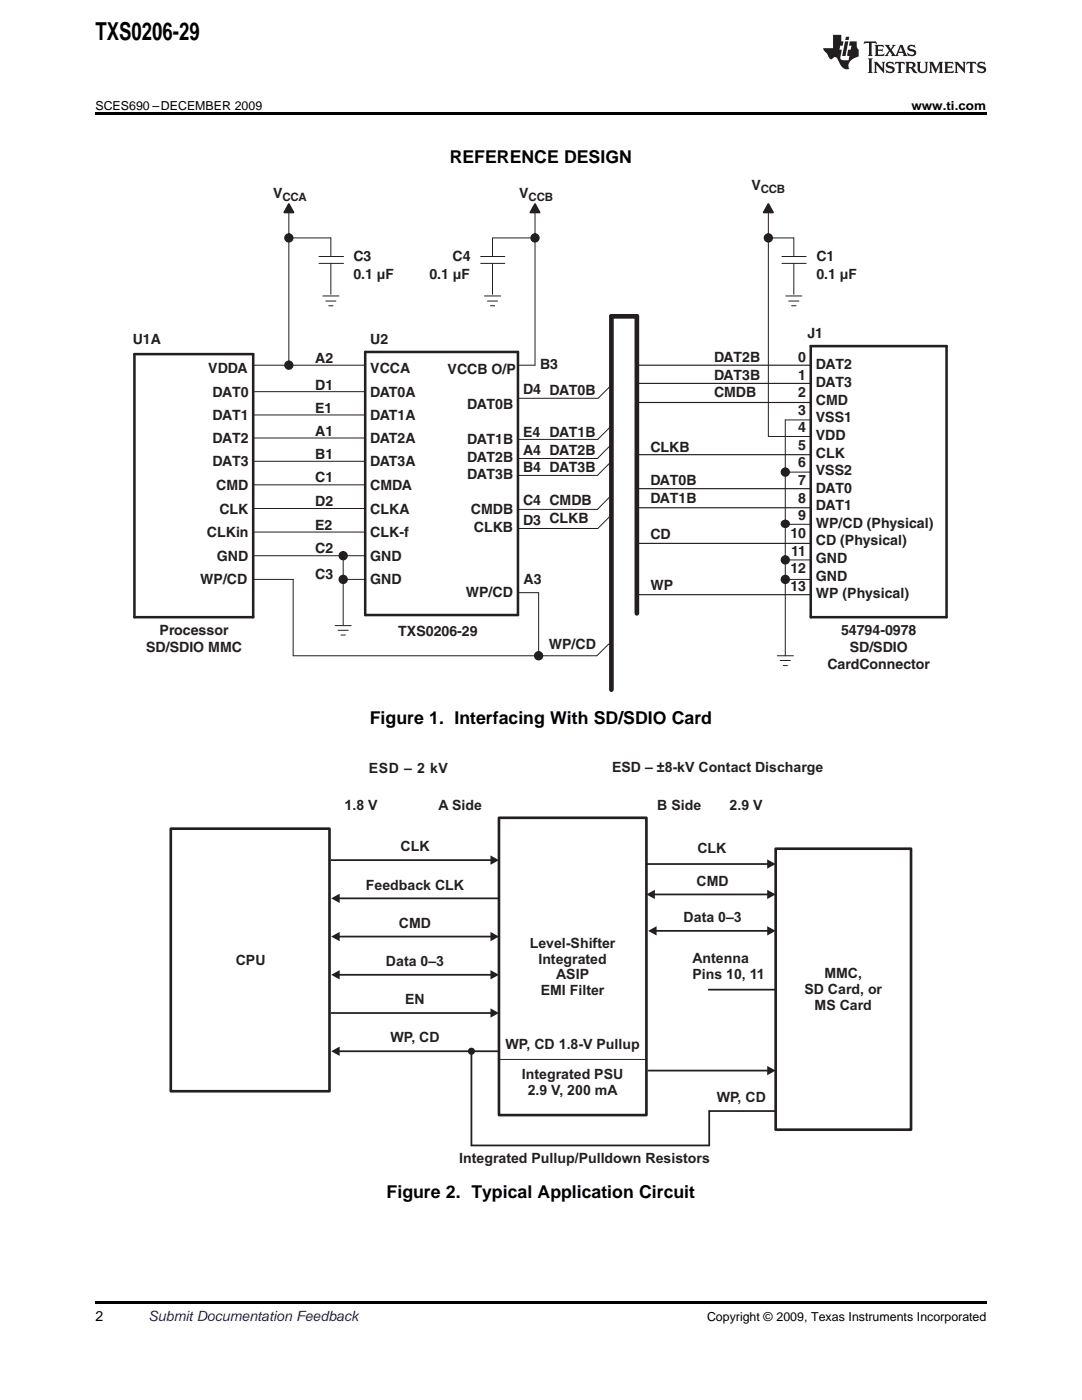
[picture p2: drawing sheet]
<svg xmlns="http://www.w3.org/2000/svg" width="216mm" height="279mm" viewBox="0 0 216 279" stroke-linecap="round" stroke-linejoin="round" font-family="sans-serif">
<g fill="#231f20">
<path d="M172.5 8.3l-.1 .5 .4-.2h.6v.1v2.1l-.2 .4h.9l-.2-.4v-2.1l.1-.1h.5l.5 .2-.2-.5zM174.5 9l.2 .3v1.5l-.2 .4h1.8l.2-.6a1.04 1.04 0 0 1-1.3 .2v-.7h.6l.3 .2v-.6l-.3 .2h-.6v-.6l.8-.1 .4 .3-.2-.5zM176.5 9l.9 1.1-.9 1.1h.8l-.2-.2 .4-.7 .5 .7-.2 .2h1.5l-.2-.2 .2-.4h.9l.1 .4-.2 .2h1l-.3-.3-.7-1.9h-.5l-.9 2-.8-1 .9-1h-.8l.1 .3-.4 .5-.3-.6 .1-.2zM179.7 9.3l.4 1h-.7zM181.3 9.1a.63 .63 0 0 0-.2 .7 .63 .63 0 0 0 .6 .4l.6 .2 .1 .2a.75 .75 0 0 1-.7 .4 .75 .75 0 0 1-.6-.5l.1 .7 .1-.1a1.11 1.11 0 0 0 1.5-.6 1.13 1.13 0 0 0-1.2-.8l-.1-.4a1.04 1.04 0 0 1 1.2 .2l-.2-.5-.2 .1-.4-.2zM173.2 11.7l.2 .3v2.2l-.2 .4h1l-.3-.4v-2.2l.3-.3zM174.3 12.3l.3 .4v1.5l-.3 .4h.8l-.2-.4v-1.3l1.5 1.7v-1.9l.2-.4h-.7l.2 .4v.9l-1.1-1.3zM177 12.5a.62 .62 0 0 0-.2 .7 .62 .62 0 0 0 .6 .4l.6 .1 .1 .3a.76 .76 0 0 1-.7 .3 .76 .76 0 0 1-.7-.4l.2 .7 .1-.1a1.11 1.11 0 0 0 1.5-.6 1.13 1.13 0 0 0-1.2-.8l-.1-.4a1.04 1.04 0 0 1 1.2 .2l-.2-.6-.2 .1-.5-.1zM178.7 12.3l-.2 .7a.61 .61 0 0 1 .8-.4v1.6l-.2 .4h.9l-.2-.4v-1.6a.63 .63 0 0 1 .7 .4l-.1-.7zM180.6 12.3l.3 .4v1.5l-.3 .4h1l-.2-.2-.1-.8 .6 .2a.76 .76 0 0 0 1.2 .7l-1-1a.58 .58 0 0 0 .6-.5 .58 .58 0 0 0-.5-.6zM181.4 12.7l.1-.1a.45 .45 0 0 1 .5 .1 .45 .45 0 0 1 .1 .5l-.8 .2zM182.9 12.3l.2 .2a2.17 2.17 0 0 0 .3 1.9 .99 .99 0 0 0 1.6-.6v-1.1l.2-.4h-.7l.2 .2a1.92 1.92 0 0 1-.2 1.8 .6 .6 0 0 1-.9-.5v-1.1l.2-.4zM185.4 12.3l.2 .4v1.5l-.2 .4h.7l-.2-.4v-1.4l.8 1.8 .8-1.8v1.4l-.2 .4h.9l-.2-.4v-1.5l.2-.4h-.8l-.6 1.5-.6-1.5zM188.4 12.3l.2 .4v1.5l-.2 .4h1.8l.1-.6a1.04 1.04 0 0 1-1.2 .2v-.7h.5l.4 .2v-.6l-.4 .2h-.5v-.7h.8l.3 .3-.1-.6zM190.5 12.3l.2 .4v1.5l-.2 .4h.7l-.2-.4v-1.3l1.5 1.7v-1.9l.2-.4h-.7l.2 .4v.9l-1.1-1.3zM192.9 12.3l-.1 .7a.61 .61 0 0 1 .7-.4l.1 1.6-.3 .4h1l-.3-.4 .1-1.6a.63 .63 0 0 1 .7 .4l-.1-.7zM195.2 12.5a.62 .62 0 0 0-.2 .7 .62 .62 0 0 0 .6 .4l.6 .1 .1 .3a.76 .76 0 0 1-.7 .3 .76 .76 0 0 1-.6-.4l.1 .7 .1-.1a1.11 1.11 0 0 0 1.6-.6 1.13 1.13 0 0 0-1.3-.8l-.1-.4a1.04 1.04 0 0 1 1.2 .2l-.1-.6-.2 .1-.5-.1z"/>
<path d="M166.2 7v2.6h-1.9v.4l.8 .9a.91 .91 0 0 0 1 .9 .56 .56 0 0 1 .5-.4 .56 .56 0 0 1 .5 .3l.4 .8a1.53 1.53 0 0 0 1.9 1.2 1.54 1.54 0 0 1 1-2.1l.9-.3v-1.4a1.52 1.52 0 0 1-.4-1.6h-1.3l-.2 .8h.5l-.2 .8h-.5l-.1 1v.2l.4 .1-.2 .8a1.93 1.93 0 0 1-1.6-.2l.3-1.9h-.5l.2-.8h.4l.2-.8h-.4v-1.3zM168.6 8.3l-.6 2.9h.7l.6-2.9zM168.8 7.3l-.1 .7h.6l.2-.7z"/>
</g>
<path d="M26.8 70.7h23.7v52.5h-23.7z" fill="none" stroke="#231f20" stroke-width=".51"/>
<path d="M57.6 40.7l1 1.7h-1.9z" fill="#231f20"/>
<path d="M57.6 40.7l1 1.7h-1.9z" fill="none" stroke="#231f20" stroke-width=".34"/>
<path d="M57.6 41.4v31.5M50.5 72.9h22.4M50.5 78.2h22.4M50.5 82.8h22.4M50.5 87.4h22.4M50.5 92.1h22.4M50.5 96.8h22.4M50.5 101.5h22.4M50.5 106.2h22.4M50.5 110.9h22.4M50.5 115.6h8" fill="none" stroke="#231f20" stroke-width=".2"/>
<path d="M72.9 70.2h30.5v52.5h-30.5zM161.8 69.1h27.1v54.1h-27.1z" fill="none" stroke="#231f20" stroke-width=".51"/>
<circle cx="57.6" cy="72.9" r=".76" fill="#231f20"/>
<circle cx="57.6" cy="72.9" r=".76" fill="none" stroke="#231f20" stroke-width=".34"/>
<path d="M64.4 59.1h3.2M66 47.5v11.2M65 60.1h2M65.6 61h.8" fill="none" stroke="#231f20" stroke-width=".2"/>
<path d="M64.7 51.2h2.6v1.3h-2.6z" fill-rule="evenodd" fill="#fff"/>
<path d="M57.6 47.5h8.4M63.7 51.2h4.9M63.7 52.6h4.9M103.4 72.9h3.4" fill="none" stroke="#231f20" stroke-width=".2"/>
<path d="M106.8 40.7l.9 1.7h-1.9z" fill="#231f20"/>
<path d="M106.8 40.7l.9 1.7h-1.9z" fill="none" stroke="#231f20" stroke-width=".34"/>
<path d="M96.7 59.1h3.2M98.3 47.5v11.2M106.8 41.4v31.5M97.3 60.1h2M97.9 61h.8" fill="none" stroke="#231f20" stroke-width=".2"/>
<path d="M96.9 51.2h2.6v1.3h-2.6z" fill-rule="evenodd" fill="#fff"/>
<g fill="none" stroke="#231f20" stroke-width=".2">
<path d="M95.9 51.2h4.8M95.9 52.6h4.8M98.4 47.5h8.4M103.4 79.5h15.9M103.4 87.7h15.9M103.4 91.5h15.9M103.4 94.9h15.9M68.5 111.7v13.2M68.5 115.6h4.4M103.4 101.7h15.9M66.9 124.9h3.2M67.5 125.8h2"/>
<path d="M68 126.7h.9"/>
</g>
<circle cx="68.5" cy="110.9" r=".76" fill="#231f20"/>
<circle cx="68.5" cy="110.9" r=".76" fill="none" stroke="#231f20" stroke-width=".34"/>
<path d="M127.1 72.9h34.7M127.1 76.5h34.7M127.1 80.3h34.7M127.1 90.7h34.7M127.1 97.5h34.7M153.3 87.1h8.5M156.7 83.8h5.1M156.7 94.2h5.1M58.5 115.6v15.3h60.6M127.1 101.3h34.7M156.7 104.6h5.1M156.7 111.7h5.1" fill="none" stroke="#231f20" stroke-width=".2"/>
<path d="M122 63.1v74.6M127.1 63.1v59.3" fill="none" stroke="#231f20" stroke-width=".93"/>
<path d="M153.3 40.7l1 1.7h-1.9z" fill="#231f20"/>
<path d="M153.3 40.7l1 1.7h-1.9z" fill="none" stroke="#231f20" stroke-width=".34"/>
<path d="M153.3 41.4v45.7M156.8 59.1h3.2M158.4 47.5v11.2M157.4 60.1h2M158 61h.8" fill="none" stroke="#231f20" stroke-width=".2"/>
<path d="M157 51.2h2.7v1.3h-2.7z" fill-rule="evenodd" fill="#fff"/>
<path d="M153.3 47.5h5.1M156 51.2h4.9M156 52.6h4.9M156.7 83.8v47.1M156.7 115.6h5.1" fill="none" stroke="#231f20" stroke-width=".2"/>
<circle cx="156.7" cy="115.6" r=".76" fill="#231f20"/>
<circle cx="156.7" cy="115.6" r=".76" fill="none" stroke="#231f20" stroke-width=".34"/>
<circle cx="156.7" cy="111.7" r=".76" fill="#231f20"/>
<circle cx="156.7" cy="111.7" r=".76" fill="none" stroke="#231f20" stroke-width=".34"/>
<circle cx="156.7" cy="104.6" r=".71" fill="#231f20"/>
<circle cx="156.7" cy="104.6" r=".71" fill="none" stroke="#231f20" stroke-width=".34"/>
<circle cx="156.7" cy="94.2" r=".76" fill="#231f20"/>
<circle cx="156.7" cy="94.2" r=".76" fill="none" stroke="#231f20" stroke-width=".34"/>
<path d="M103.4 105.5h15.9M127.1 118.7h34.7M127.1 108.4h34.7M155.1 130.9h3.2M155.7 131.8h2M156.3 132.8h.8" fill="none" stroke="#231f20" stroke-width=".2"/>
<path d="M122 63.1h5.1" fill="none" stroke="#231f20" stroke-width=".93"/>
<circle cx="153.3" cy="47.5" r=".76" fill="#231f20"/>
<circle cx="153.3" cy="47.5" r=".76" fill="none" stroke="#231f20" stroke-width=".34"/>
<circle cx="106.8" cy="47.5" r=".76" fill="#231f20"/>
<circle cx="106.8" cy="47.5" r=".76" fill="none" stroke="#231f20" stroke-width=".34"/>
<circle cx="57.6" cy="47.5" r=".76" fill="#231f20"/>
<circle cx="57.6" cy="47.5" r=".76" fill="none" stroke="#231f20" stroke-width=".34"/>
<circle cx="68.5" cy="115.6" r=".77" fill="#231f20"/>
<circle cx="68.5" cy="115.6" r=".77" fill="none" stroke="#231f20" stroke-width=".34"/>
<path d="M121.6 77.2l-2.2 2.3M121.6 99.2l-2.3 2.4M121.6 92.4l-2.3 2.4M121.6 85.3l-2.3 2.4M121.9 88.8l-2.6 2.6M103.4 118.3h4.1v12.6M121.6 103.1l-2.3 2.4M121.5 128.5l-2.4 2.4" fill="none" stroke="#231f20" stroke-width=".2"/>
<circle cx="107.5" cy="130.9" r=".77" fill="#231f20"/>
<circle cx="107.5" cy="130.9" r=".77" fill="none" stroke="#231f20" stroke-width=".34"/>
<path d="M34.1 165.4h31.6v52.4h-31.6zM99.6 163.2h29.4v59.3h-29.4zM154.8 169.4h27v56.1h-27z" fill="none" stroke="#231f20" stroke-width=".53"/>
<path d="M67.6 186.9h30.4" fill="none" stroke="#231f20" stroke-width=".35"/>
<g fill="#231f20">
<path d="M66.1 186.9l1.7-.9v1.8z"/>
<path d="M97.9 186l1.7 .9-1.7 .9z"/>
</g>
<path d="M130.5 178.5h22.7" fill="none" stroke="#231f20" stroke-width=".35"/>
<g fill="#231f20">
<path d="M129 178.5l1.7-.9v1.8z"/>
<path d="M153.1 177.6l1.7 .9-1.7 .9z"/>
</g>
<path d="M67.6 194.5h30.4" fill="none" stroke="#231f20" stroke-width=".35"/>
<g fill="#231f20">
<path d="M66.1 194.5l1.7-.9v1.9z"/>
<path d="M97.9 193.6l1.7 .9-1.7 1z"/>
</g>
<path d="M130.9 185.8h22.3" fill="none" stroke="#231f20" stroke-width=".35"/>
<g fill="#231f20">
<path d="M129.3 185.8l1.7-1v1.9z"/>
<path d="M153.1 184.8l1.7 1-1.7 .9z"/>
</g>
<path d="M66.1 202.2h31.9" fill="none" stroke="#231f20" stroke-width=".35"/>
<path d="M97.9 201.2l1.7 1-1.7 .9z" fill="#231f20"/>
<path d="M67.6 209.8h32" fill="none" stroke="#231f20" stroke-width=".35"/>
<path d="M66.1 209.8l1.7-.9v1.8z" fill="#231f20"/>
<path d="M66.1 171.7h31.9" fill="none" stroke="#231f20" stroke-width=".35"/>
<path d="M97.9 170.7l1.7 1-1.7 .9z" fill="#231f20"/>
<path d="M129 172.4h24.2" fill="none" stroke="#231f20" stroke-width=".35"/>
<path d="M153.1 171.5l1.7 .9-1.7 1z" fill="#231f20"/>
<path d="M129.4 213.7h23.8" fill="none" stroke="#231f20" stroke-width=".35"/>
<path d="M153.1 212.7l1.7 1-1.7 .9z" fill="#231f20"/>
<path d="M67.6 179.3h32M141.4 197.5h13.3M94.1 228.6h47.4M141.5 221.7h13.3" fill="none" stroke="#231f20" stroke-width=".35"/>
<path d="M66.1 179.3l1.7-.9v1.8z" fill="#231f20"/>
<path d="M99.6 211.4h29.4" fill="none" stroke="#231f20" stroke-width=".2"/>
<path d="M94.1 209.8v18.8" fill="none" stroke="#231f20" stroke-width=".35"/>
<circle cx="94.1" cy="209.8" r=".71" fill="#231f20"/>
<path d="M141.5 221.7v6.9" fill="none" stroke="#231f20" stroke-width=".35"/>
<path d="M19 22.5h177.8v.5h-177.8zM19 259.7h177.8v.5h-177.8z" fill="#000"/>
<text font-size="4.9" x="19" y="7.9">TXS0206-29</text>
<g font-size="3.5">
<text x="89.7" y="32.5">REFERENCE DESIGN</text>
<text x="73.8" y="144.4">Figure 1. Interfacing With SD/SDIO Card</text>
<text x="77.2" y="239.1">Figure 2. Typical Application Circuit</text>
</g>
<g font-size="2.8" fill="#231f20">
<text x="54.5" y="39.4">V</text>
<text x="103.6" y="39.4">V</text>
<text x="149.9" y="37.9">V</text>
<text x="70.5" y="52.1">C3</text>
<text x="90.3" y="52.1">C4</text>
<text x="162.9" y="52.1">C1</text>
<text x="70.5" y="55.7">0.1 μF</text>
<text x="85.7" y="55.7">0.1 μF</text>
<text x="162.9" y="55.7">0.1 μF</text>
<text x="26.5" y="68.6">U1A</text>
<text x="73.9" y="68.6">U2</text>
<text x="161.1" y="67.4">J1</text>
<text x="41.6" y="74.5">VDDA</text>
<text x="62.9" y="72.5">A2</text>
<text x="62.9" y="77.8">D1</text>
<text x="73.9" y="74.5">VCCA</text>
<text x="89.3" y="74.6">VCCB O/P</text>
<text x="107.8" y="73.7">B3</text>
<text x="142.5" y="72.2">DAT2B</text>
<text x="142.5" y="75.8">DAT3B</text>
<text x="159.2" y="72.2">0</text>
<text x="159.2" y="75.8">1</text>
<text x="162.8" y="73.7">DAT2</text>
<text x="162.8" y="77.3">DAT3</text>
<text x="42.4" y="79.2">DAT0</text>
<text x="42.4" y="83.8">DAT1</text>
<text x="62.9" y="82.4">E1</text>
<text x="73.9" y="79.2">DAT0A</text>
<text x="73.9" y="83.8">DAT1A</text>
<text x="93.2" y="81.6">DAT0B</text>
<text x="104.4" y="78.6">D4 DAT0B</text>
<text x="142.5" y="79.2">CMDB</text>
<text x="159.2" y="79.2">2</text>
<text x="159.2" y="82.8">3</text>
<text x="162.8" y="80.8">CMD</text>
<text x="42.4" y="88.4">DAT2</text>
<text x="62.9" y="87">A1</text>
<text x="73.9" y="88.4">DAT2A</text>
<text x="93.2" y="88.6">DAT1B</text>
<text x="104.4" y="87.3">E4 DAT1B</text>
<text x="159.2" y="86.2">4</text>
<text x="159.2" y="89.8">5</text>
<text x="162.8" y="84.3">VSS1</text>
<text x="162.8" y="87.8">VDD</text>
<text x="42.4" y="93.1">DAT3</text>
<text x="62.9" y="91.6">B1</text>
<text x="73.9" y="93">DAT3A</text>
<text x="93.2" y="92.2">DAT2B</text>
<text x="93.2" y="95.6">DAT3B</text>
<text x="104.4" y="90.8">A4 DAT2B</text>
<text x="104.4" y="94.3">B4 DAT3B</text>
<text x="129.8" y="90.2">CLKB</text>
<text x="159.2" y="93.3">6</text>
<text x="162.8" y="91.3">CLK</text>
<text x="162.8" y="94.8">VSS2</text>
<text x="43.2" y="97.8">CMD</text>
<text x="62.9" y="96.3">C1</text>
<text x="62.9" y="101.1">D2</text>
<text x="73.9" y="97.8">CMDA</text>
<text x="104.4" y="100.8">C4 CMDB</text>
<text x="129.8" y="96.8">DAT0B</text>
<text x="129.8" y="100.4">DAT1B</text>
<text x="159.2" y="96.8">7</text>
<text x="159.2" y="100.3">8</text>
<text x="162.8" y="98.4">DAT0</text>
<text x="162.8" y="101.8">DAT1</text>
<text x="41.3" y="107.2">CLKin</text>
<text x="43.8" y="102.5">CLK</text>
<text x="62.9" y="105.8">E2</text>
<text x="73.9" y="102.5">CLKA</text>
<text x="73.9" y="107.2">CLK-f</text>
<text x="94" y="102.7">CMDB</text>
<text x="94.6" y="106.2">CLKB</text>
<text x="104.4" y="104.7">D3 CLKB</text>
<text x="129.8" y="107.6">CD</text>
<text x="157.7" y="107.3">10</text>
<text x="159.2" y="103.9">9</text>
<text x="162.8" y="105.4">WP/CD (Physical)</text>
<text x="43.3" y="111.9">GND</text>
<text x="62.9" y="110.4">C2</text>
<text x="73.9" y="111.9">GND</text>
<text x="157.9" y="110.9">11</text>
<text x="162.8" y="108.9">CD (Physical)</text>
<text x="162.8" y="112.4">GND</text>
<text x="40" y="116.6">WP/CD</text>
<text x="62.9" y="115.6">C3</text>
<text x="73.9" y="116.6">GND</text>
<text x="93" y="119.1">WP/CD</text>
<text x="104.5" y="116.5">A3</text>
<text x="129.8" y="117.7">WP</text>
<text x="157.7" y="114.4">12</text>
<text x="157.7" y="117.9">13</text>
<text x="162.8" y="115.9">GND</text>
<text x="162.8" y="119.4">WP (Physical)</text>
<text x="29.2" y="130.2">SD/SDIO MMC</text>
<text x="31.9" y="126.8">Processor</text>
<text x="79.5" y="126.9">TXS0206-29</text>
<text x="109.5" y="129.6">WP/CD</text>
<text x="167.8" y="126.8">54794-0978</text>
<text x="169.5" y="130.1">SD/SDIO</text>
<text x="165.1" y="133.5">CardConnector</text>
<text x="73.6" y="154.3">ESD – 2 kV</text>
<text x="122.1" y="154">ESD – ±8-kV Contact Discharge</text>
<text x="68.8" y="161.7">1.8 V</text>
<text x="87.5" y="161.7">A Side</text>
<text x="131.2" y="161.7">B Side</text>
<text x="145.6" y="161.7">2.9 V</text>
<text x="79.9" y="169.9">CLK</text>
<text x="139.2" y="170.3">CLK</text>
<text x="73" y="177.5">Feedback CLK</text>
<text x="139" y="176.8">CMD</text>
<text x="79.6" y="185.2">CMD</text>
<text x="136.4" y="184">Data 0–3</text>
<text x="105.7" y="189.2">Level-Shifter</text>
<text x="47" y="192.6">CPU</text>
<text x="77" y="192.8">Data 0–3</text>
<text x="107.4" y="192.3">Integrated</text>
<text x="111" y="195.5">ASIP</text>
<text x="138.2" y="192.3">Antenna</text>
<text x="138.2" y="195.4">Pins 10, 11</text>
<text x="164.5" y="195.3">MMC,</text>
<text x="80.9" y="200.4">EN</text>
<text x="107.9" y="198.6">EMI Filter</text>
<text x="160.5" y="198.4">SD Card, or</text>
<text x="162.5" y="201.6">MS Card</text>
<text x="77.9" y="208">WP, CD</text>
<text x="100.9" y="209.3">WP, CD 1.8-V Pullup</text>
<text x="104.2" y="215.4">Integrated PSU</text>
<text x="105.3" y="218.5">2.9 V, 200 mA</text>
<text x="143" y="219.9">WP, CD</text>
<text x="91.6" y="232.1">Integrated Pullup/Pulldown Resistors</text>
</g>
<text font-size="2.8" x="19" y="263.6">2</text>
<text font-size="2.8" fill="#0000c8" x="29.6" y="263.6">Submit Documentation Feedback</text>
<g font-size="2.5">
<text x="19" y="21.9">SCES690 –DECEMBER 2009</text>
<text x="181.9" y="21.9">www.ti.com</text>
<text x="141.1" y="263.6">Copyright © 2009, Texas Instruments Incorporated</text>
</g>
<g font-size="2.3" fill="#231f20">
<text x="56.4" y="40">CCA</text>
<text x="105.5" y="40">CCB</text>
<text x="151.8" y="38.5">CCB</text>
</g>
</svg>
